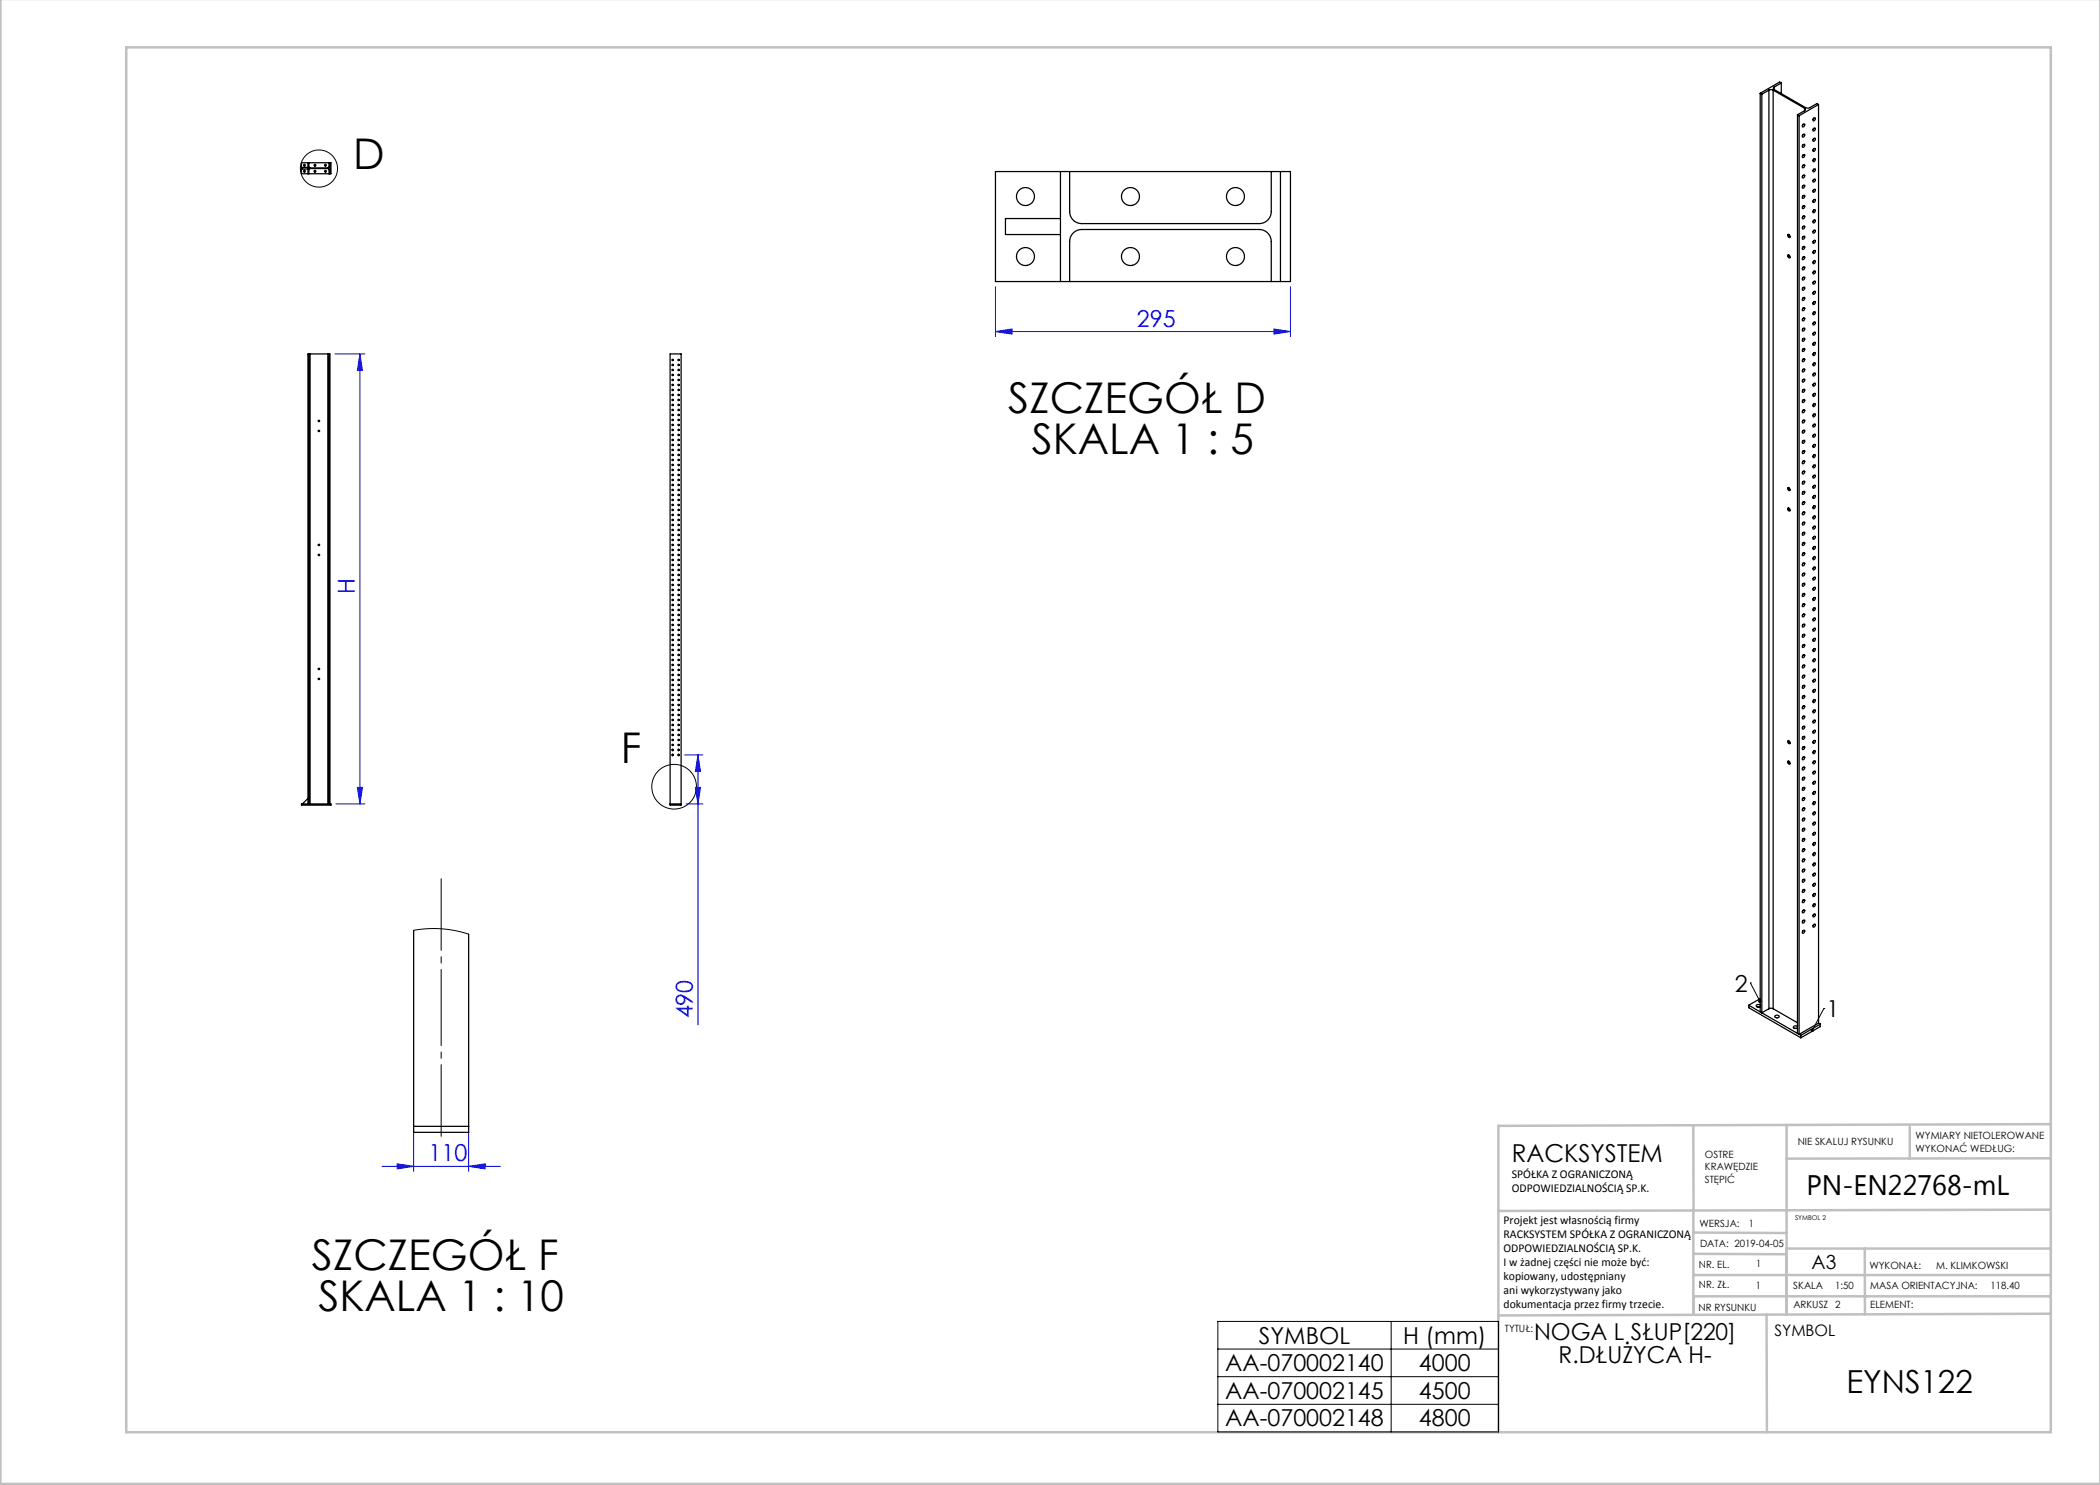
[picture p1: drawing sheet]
<svg xmlns="http://www.w3.org/2000/svg" width="420mm" height="297mm" viewBox="0 0 420 297" stroke-linecap="round" stroke-linejoin="round" font-family="sans-serif">
<g fill="none" stroke="#000" stroke-width=".2">
<path d="M134.3 151h.1M134.3 150h.1M134.5 151h.1M134.5 150h.1M134.5 149.8v.1M134.5 149.9v.3M134.5 150.8v.4M134.6 151h.1M134.6 150h.1M135.5 151h.4M135.5 150h.4M135.7 149.8v.1"/>
<path d="M135.7 149.9v.3M135.7 150.8v.4M350.1 196.6h.1M350.1 196.6l1.9 3.6M364.8 201.7h.1M364.8 201.7l-2.3 4.4M243.6 264.3h56.1v22.1h-56.1zM243.6 269.8h56.1M243.6 275.3h56.1M278.2 264.3v22.1M243.6 280.9h56.1"/>
<circle cx="63.8" cy="33.7" r="3.7"/>
<circle cx="134.8" cy="157.3" r="4.5"/>
</g>
<g fill="none" stroke="#00f" stroke-width=".2">
<path d="M199.1 57.3v10M258.1 57.3v10M67 70.8h6M72 70.8v90M72 70.8l.5 3.3h-1zM199.1 66.3l3.3-.5v1zM199.1 66.3h59M254.8 65.8l3.3 .5-3.3 .5zM71.5 157.5h1l-.5 3.3zM136.9 151h3.7M139.1 157.5h1l-.5 3.3zM139.6 151l.5 3.3h-1z"/>
<path d="M139.6 151v54M67.2 160.8h5.8M137.2 160.8h3.4M76.4 233.3h23.7M79.4 232.8l3.3 .5-3.3 .5zM82.7 226.3v8M93.7 233.3l3.3-.5v1zM93.7 226.3v8"/>
</g>
<g fill="none" stroke="#c0c0c0" stroke-width=".5">
<path d="M.1 -.1v296.9h419.9M25.2 9.5h385v276.9h-385zM338.7 225.2v16.9M357.3 225v37.9M382 225.4v6.3M410.1 224.8l-110.4 .4v61.2M410.1 231.7h-52.8M338.7 259.3h71.5M338.7 255h71.5M338.7 250.8l18.6 .1M338.7 246.5l18.6 .1M338.7 242.1v20.9"/>
<path d="M373 249.7v13.2M410.1 241.9l-110.4 .3M410.2 249.7h-52.9v13.2M353.3 262.9l.1 23.5M410.2 262.7l-110.5 .4"/>
</g>
<path d="M88.2 175.7v51.6" fill="none" stroke="#000" stroke-width=".2" stroke-dasharray="15.2 1.3 1.3 1.3" stroke-dashoffset=".9"/>
<path d="M362.2 205.9l-.1 .3 .2 .2 .2-.3-.2 .3a.34 .34 0 0 0 .5-.1 .34 .34 0 0 0-.1-.5 .34 .34 0 0 0-.5 .1zM351.7 200a.34 .34 0 0 0 0 .4 .34 .34 0 0 0 .4 .1l-.1-.3 .1 .3a.34 .34 0 0 0 .1-.5 .34 .34 0 0 0-.5 0z" fill="#000"/>
<g fill="#00f">
<path d="M93.7 233.3l3.3-.5v1zM79.4 232.8l3.3 .5-3.3 .5z"/>
<path d="M199.1 66.3l3.3-.5v1zM254.8 65.8l3.3 .5-3.3 .5z"/>
<path d="M71.5 157.5h1l-.5 3.3zM72 70.8l.5 3.3h-1z"/>
<path d="M139.1 157.5h1l-.5 3.3zM139.6 151l.5 3.3h-1z"/>
</g>
<g fill="none" stroke="#000" stroke-width=".25">
<path d="M352 18.7l.4 .1M352 18.7v183.7M352.4 18.8v183.8l1.4-.9M353.8 18l.4-.1 .4 .1M353.8 18l-1.4 .8M353.8 18v183.7M354.6 18l6.3 3.7M354.6 18v183.7M354.8 17.4l-.1 .2 .1 .3M354.8 17.9l6.4 3.7h.7l1.5-.9 .3 .2M354.8 17.4v.5M356.3 16.6l-1.5 .8"/>
<path d="M356.3 16.6l-.4-.2-3.9 2.3M356.3 16.6v2.1M60.3 32.6h5.9v2.2h-5.9zM61.6 32.6v2.2M61.6 33.5h-1.1v.3h1.1M61.8 34.8v-.9l.2-.2h3.6l.2 .2v.9M61.8 32.6v.8l.2 .2h3.6l.2-.2v-.8M66 32.6v2.2M199.1 34.3h59v22h-59zM212.1 34.3v22M213.9 34.3v8a2.4 2.4 0 0 0 2.4 2.4h35.6a2.4 2.4 0 0 0 2.4-2.4v-8M256.1 34.3v22"/>
<path d="M359.5 23l.3 .1M359.5 23v183.7M359.8 23.1v183.8l3.9-2.3M360.6 24.9l.1-.1a.26 .26 0 0 1 .2 .4 .26 .26 0 0 1-.4 0zM360.6 26.9l.1-.1a.26 .26 0 0 1 .2 .4 .26 .26 0 0 1-.4 .1zM360.6 29l.1-.1a.26 .26 0 0 1 .2 .4 .26 .26 0 0 1-.4 0zM360.6 31l.1-.1a.26 .26 0 0 1 .2 .4 .26 .26 0 0 1-.4 .1zM360.6 33.1l.1-.1a.26 .26 0 0 1 .2 .4 .26 .26 0 0 1-.4 0zM360.6 35.1l.1-.1a.26 .26 0 0 1 .2 .4 .26 .26 0 0 1-.4 0zM360.6 37.1l.1-.1a.26 .26 0 0 1 .2 .4 .26 .26 0 0 1-.4 .1zM360.6 39.2l.1-.1a.26 .26 0 0 1 .2 .4 .26 .26 0 0 1-.4 0zM360.6 24.9l-.1 .2"/>
<path d="M360.6 26.9l-.1 .2M360.6 29l-.1 .2M360.6 31l-.1 .2M360.6 33l-.1 .3M360.6 35.1l-.1 .2M360.6 37.1l-.1 .3M360.6 39.2l-.1 .2M360.9 21.7l.2 .2-.2 .2M360.9 22.1l-1.4 .9M360.9 21.7v.4M362.7 23.7l.1-.1a.26 .26 0 0 1 .2 .4 .26 .26 0 0 1-.4 0zM362.7 25.7l.1-.1a.26 .26 0 0 1 .2 .4 .26 .26 0 0 1-.4 0z"/>
<path d="M362.7 27.7h.1a.26 .26 0 0 1 .2 .3 .26 .26 0 0 1-.4 .1zM362.7 29.8l.1-.1a.26 .26 0 0 1 .2 .4 .26 .26 0 0 1-.4 0zM362.7 31.8l.1-.1a.26 .26 0 0 1 .2 .4 .26 .26 0 0 1-.4 .1zM362.7 33.9l.1-.1a.26 .26 0 0 1 .2 .4 .26 .26 0 0 1-.4 0zM362.7 35.9l.1-.1a.26 .26 0 0 1 .2 .4 .26 .26 0 0 1-.4 .1zM362.7 38l.1-.1a.26 .26 0 0 1 .2 .4 .26 .26 0 0 1-.4 0zM362.7 40l.1-.1a.26 .26 0 0 1 .2 .4 .26 .26 0 0 1-.4 0zM362.7 23.7l-.1 .2M362.7 25.7l-.1 .2M362.7 27.7l-.1 .3M362.7 29.8l-.1 .2M362.7 31.8l-.1 .2"/>
<path d="M362.7 33.9l-.1 .2M362.7 35.9l-.1 .2M362.7 37.9l-.1 .3M362.7 40l-.1 .2M363.7 20.9l-3.9 2.2M363.7 20.9v183.7M212.1 43.7h-11v3.2h11M213.9 56.3v-8a2.4 2.4 0 0 1 2.4-2.4h35.6a2.4 2.4 0 0 1 2.4 2.4v8M357.6 51a.33 .33 0 0 1 .4 .2 .33 .33 0 0 1-.2 .4l-.3-.3zM357.6 46.9a.33 .33 0 0 1 .4 .2 .33 .33 0 0 1-.2 .4l-.3-.3zM357.7 46.9l.3 .5M357.7 51l.3 .5"/>
<path d="M360.6 41.2l.1-.1a.26 .26 0 0 1 .2 .4 .26 .26 0 0 1-.4 .1zM360.6 43.3l.1-.1a.26 .26 0 0 1 .2 .4 .26 .26 0 0 1-.4 0zM360.6 45.3l.1-.1a.26 .26 0 0 1 .2 .4 .26 .26 0 0 1-.4 0zM360.6 47.3h.1a.26 .26 0 0 1 .2 .3 .26 .26 0 0 1-.4 .1zM360.6 49.4l.1-.1a.26 .26 0 0 1 .2 .4 .26 .26 0 0 1-.4 0zM360.6 51.4l.1-.1a.26 .26 0 0 1 .2 .4 .26 .26 0 0 1-.4 .1zM360.6 53.5l.1-.1a.26 .26 0 0 1 .2 .4 .26 .26 0 0 1-.4 0zM360.6 55.5l.1-.1a.26 .26 0 0 1 .2 .4 .26 .26 0 0 1-.4 0zM360.6 57.6l.1-.1a.26 .26 0 0 1 .2 .3 .26 .26 0 0 1-.4 .1zM360.6 59.6l.1-.1a.26 .26 0 0 1 .2 .4 .26 .26 0 0 1-.4 0zM360.6 41.2l-.1 .2M360.6 43.3l-.1 .2"/>
<path d="M360.6 45.3l-.1 .2M360.6 47.3l-.1 .3M360.6 49.4l-.1 .2M360.6 51.4l-.1 .2M360.6 53.5l-.1 .2M360.6 55.5l-.1 .2M360.6 57.5l-.1 .3M360.6 59.6l-.1 .2M362.7 42l.1-.1a.26 .26 0 0 1 .2 .4 .26 .26 0 0 1-.4 .1zM362.7 44.1l.1-.1a.26 .26 0 0 1 .2 .4 .26 .26 0 0 1-.4 0zM362.7 46.1l.1-.1a.26 .26 0 0 1 .2 .4 .26 .26 0 0 1-.4 .1zM362.7 48.2l.1-.1a.26 .26 0 0 1 .2 .4 .26 .26 0 0 1-.4 0z"/>
<path d="M362.7 50.2l.1-.1a.26 .26 0 0 1 .2 .4 .26 .26 0 0 1-.4 0zM362.7 52.2h.1a.26 .26 0 0 1 .2 .3 .26 .26 0 0 1-.4 .1zM362.7 54.3l.1-.1a.26 .26 0 0 1 .2 .4 .26 .26 0 0 1-.4 0zM362.7 56.3l.1-.1a.26 .26 0 0 1 .2 .4 .26 .26 0 0 1-.4 .1zM362.7 58.4l.1-.1a.26 .26 0 0 1 .2 .4 .26 .26 0 0 1-.4 0zM362.7 42l-.1 .3M362.7 44.1l-.1 .2M362.7 46.1l-.1 .2M362.7 48.2l-.1 .2M362.7 50.2l-.1 .2M362.7 52.2l-.1 .3M362.7 54.3l-.1 .2"/>
<path d="M362.7 56.3l-.1 .2M362.7 58.4l-.1 .2M61.8 70.8h.2M61.8 70.8h-.2v90M61.8 70.8v90M62 70.8h3.6M62 70.8v90M65.6 70.8h.2M65.6 70.8v90M65.8 70.8h.2v90M65.8 70.8v90M134 70.8h2.2v90.2h-2.2z"/>
<path d="M360.6 61.6l.1-.1a.26 .26 0 0 1 .2 .4 .26 .26 0 0 1-.4 .1zM360.6 63.7l.1-.1a.26 .26 0 0 1 .2 .4 .26 .26 0 0 1-.4 0zM360.6 65.7l.1-.1a.26 .26 0 0 1 .2 .4 .26 .26 0 0 1-.4 .1zM360.6 67.8l.1-.1a.26 .26 0 0 1 .2 .4 .26 .26 0 0 1-.4 0zM360.6 69.8l.1-.1a.26 .26 0 0 1 .2 .4 .26 .26 0 0 1-.4 0zM360.6 71.8h.1a.26 .26 0 0 1 .2 .3 .26 .26 0 0 1-.4 .1zM360.6 73.9l.1-.1a.26 .26 0 0 1 .2 .4 .26 .26 0 0 1-.4 0zM360.6 75.9l.1-.1a.26 .26 0 0 1 .2 .4 .26 .26 0 0 1-.4 .1zM360.6 78l.1-.1a.26 .26 0 0 1 .2 .4 .26 .26 0 0 1-.4 0zM360.6 61.6l-.1 .2M360.6 63.7l-.1 .2M360.6 65.7l-.1 .2"/>
<path d="M360.6 67.7l-.1 .3M360.6 69.8l-.1 .2M360.6 71.8l-.1 .3M360.6 73.9l-.1 .2M360.6 75.9l-.1 .2M360.6 78l-.1 .2M360.6 80l-.1 .2M362.7 60.4l.1-.1a.26 .26 0 0 1 .2 .4 .26 .26 0 0 1-.4 0zM362.7 62.5l.1-.1a.26 .26 0 0 1 .2 .3 .26 .26 0 0 1-.4 .1zM362.7 64.5l.1-.1a.26 .26 0 0 1 .2 .4 .26 .26 0 0 1-.4 0zM362.7 66.5l.1-.1a.26 .26 0 0 1 .2 .4 .26 .26 0 0 1-.4 .1zM362.7 68.6l.1-.1a.26 .26 0 0 1 .2 .4 .26 .26 0 0 1-.4 0z"/>
<path d="M362.7 70.6l.1-.1a.26 .26 0 0 1 .2 .4 .26 .26 0 0 1-.4 .1zM362.7 72.7l.1-.1a.26 .26 0 0 1 .2 .4 .26 .26 0 0 1-.4 0zM362.7 74.7l.1-.1a.26 .26 0 0 1 .2 .4 .26 .26 0 0 1-.4 0zM362.7 76.7l.1-.1a.26 .26 0 0 1 .2 .4 .26 .26 0 0 1-.4 .1zM362.7 78.8l.1-.1a.26 .26 0 0 1 .2 .4 .26 .26 0 0 1-.4 0zM362.7 60.4l-.1 .2M362.7 62.4l-.1 .3M362.7 64.5l-.1 .2M362.7 66.5l-.1 .2M362.7 68.6l-.1 .2M362.7 70.6l-.1 .2M362.7 72.6l-.1 .3"/>
<path d="M362.7 74.7l-.1 .2M362.7 76.7l-.1 .3M362.7 78.8l-.1 .2M357.6 97.5a.33 .33 0 0 1 .4 .2 .33 .33 0 0 1-.2 .4l-.3-.3zM357.7 97.5l.3 .5M360.6 80l.1-.1a.26 .26 0 0 1 .2 .4 .26 .26 0 0 1-.4 0zM360.6 82h.1a.26 .26 0 0 1 .2 .3 .26 .26 0 0 1-.4 .1zM360.6 84.1l.1-.1a.26 .26 0 0 1 .2 .4 .26 .26 0 0 1-.4 0zM360.6 86.1l.1-.1a.26 .26 0 0 1 .2 .4 .26 .26 0 0 1-.4 .1zM360.6 88.2l.1-.1a.26 .26 0 0 1 .2 .4 .26 .26 0 0 1-.4 0zM360.6 90.2l.1-.1a.26 .26 0 0 1 .2 .4 .26 .26 0 0 1-.4 .1zM360.6 92.3l.1-.1a.26 .26 0 0 1 .2 .4 .26 .26 0 0 1-.4 0z"/>
<path d="M360.6 94.3l.1-.1a.26 .26 0 0 1 .2 .4 .26 .26 0 0 1-.4 0zM360.6 96.3l.1-.1a.26 .26 0 0 1 .2 .4 .26 .26 0 0 1-.4 .1zM360.6 98.4l.1-.1a.26 .26 0 0 1 .2 .4 .26 .26 0 0 1-.4 0zM360.6 82l-.1 .3M360.6 84.1l-.1 .2M360.6 86.1l-.1 .2M360.6 88.2l-.1 .2M360.6 90.2l-.1 .2M360.6 92.2l-.1 .3M360.6 94.3l-.1 .2M360.6 96.3l-.1 .2M360.6 98.4l-.1 .2"/>
<path d="M362.7 80.8l.1-.1a.26 .26 0 0 1 .2 .4 .26 .26 0 0 1-.4 .1zM362.7 82.9l.1-.1a.26 .26 0 0 1 .2 .4 .26 .26 0 0 1-.4 0zM362.7 84.9l.1-.1a.26 .26 0 0 1 .2 .4 .26 .26 0 0 1-.4 0zM362.7 86.9h.1a.26 .26 0 0 1 .2 .3 .26 .26 0 0 1-.4 .1zM362.7 89l.1-.1a.26 .26 0 0 1 .2 .4 .26 .26 0 0 1-.4 0zM362.7 91l.1-.1a.26 .26 0 0 1 .2 .4 .26 .26 0 0 1-.4 .1zM362.7 93.1l.1-.1a.26 .26 0 0 1 .2 .4 .26 .26 0 0 1-.4 0zM362.7 95.1l.1-.1a.26 .26 0 0 1 .2 .4 .26 .26 0 0 1-.4 0zM362.7 97.2l.1-.1a.26 .26 0 0 1 .2 .4 .26 .26 0 0 1-.4 0zM362.7 99.2l.1-.1a.26 .26 0 0 1 .2 .4 .26 .26 0 0 1-.4 0zM362.7 80.8l-.1 .2M362.7 82.9l-.1 .2"/>
<path d="M362.7 84.9l-.1 .2M362.7 86.9l-.1 .3M362.7 89l-.1 .2M362.7 91l-.1 .2M362.7 93.1l-.1 .2M362.7 95.1l-.1 .2M362.7 97.1l-.1 .3M362.7 99.2l-.1 .2M357.6 101.6a.33 .33 0 0 1 .4 .2 .33 .33 0 0 1-.2 .4l-.3-.3zM357.7 101.6l.3 .5M360.6 100.4l.1-.1a.26 .26 0 0 1 .2 .4 .26 .26 0 0 1-.4 .1zM360.6 102.5l.1-.1a.26 .26 0 0 1 .2 .4 .26 .26 0 0 1-.4 0z"/>
<path d="M360.6 104.5l.1-.1a.26 .26 0 0 1 .2 .4 .26 .26 0 0 1-.4 0zM360.6 106.5h.1a.26 .26 0 0 1 .2 .3 .26 .26 0 0 1-.4 .1zM360.6 108.6l.1-.1a.26 .26 0 0 1 .2 .4 .26 .26 0 0 1-.4 0zM360.6 110.6l.1-.1a.26 .26 0 0 1 .2 .4 .26 .26 0 0 1-.4 .1zM360.6 112.7l.1-.1a.26 .26 0 0 1 .2 .4 .26 .26 0 0 1-.4 0zM360.6 114.7l.1-.1a.26 .26 0 0 1 .2 .4 .26 .26 0 0 1-.4 0zM360.6 116.8l.1-.1a.26 .26 0 0 1 .2 .3 .26 .26 0 0 1-.4 .1zM360.6 118.8l.1-.1a.26 .26 0 0 1 .2 .4 .26 .26 0 0 1-.4 0zM360.6 100.4l-.1 .2M360.6 102.5l-.1 .2M360.6 104.5l-.1 .2M360.6 106.5l-.1 .3"/>
<path d="M360.6 108.6l-.1 .2M360.6 110.6l-.1 .2M360.6 112.7l-.1 .2M360.6 114.7l-.1 .2M360.6 116.7l-.1 .3M360.6 118.8l-.1 .2M362.7 101.2l.1-.1a.26 .26 0 0 1 .2 .4 .26 .26 0 0 1-.4 .1zM362.7 103.3l.1-.1a.26 .26 0 0 1 .2 .4 .26 .26 0 0 1-.4 0zM362.7 105.3l.1-.1a.26 .26 0 0 1 .2 .4 .26 .26 0 0 1-.4 .1zM362.7 107.4l.1-.1a.26 .26 0 0 1 .2 .4 .26 .26 0 0 1-.4 0zM362.7 109.4l.1-.1a.26 .26 0 0 1 .2 .4 .26 .26 0 0 1-.4 0zM362.7 111.4h.1a.26 .26 0 0 1 .2 .3 .26 .26 0 0 1-.4 .1z"/>
<path d="M362.7 113.5l.1-.1a.26 .26 0 0 1 .2 .4 .26 .26 0 0 1-.4 0zM362.7 115.5l.1-.1a.26 .26 0 0 1 .2 .4 .26 .26 0 0 1-.4 .1zM362.7 117.6l.1-.1a.26 .26 0 0 1 .2 .4 .26 .26 0 0 1-.4 0zM362.7 119.6l.1-.1a.26 .26 0 0 1 .2 .4 .26 .26 0 0 1-.4 0zM362.7 101.2l-.1 .2M362.7 103.3l-.1 .2M362.7 105.3l-.1 .2M362.7 107.3l-.1 .3M362.7 109.4l-.1 .2M362.7 111.4l-.1 .3M362.7 113.5l-.1 .2M362.7 115.5l-.1 .2"/>
<path d="M362.7 117.6l-.1 .2M362.7 119.6l-.1 .2M360.6 120.8l.1-.1a.26 .26 0 0 1 .2 .4 .26 .26 0 0 1-.4 .1zM360.6 122.9l.1-.1a.26 .26 0 0 1 .2 .4 .26 .26 0 0 1-.4 0zM360.6 124.9l.1-.1a.26 .26 0 0 1 .2 .4 .26 .26 0 0 1-.4 .1zM360.6 127l.1-.1a.26 .26 0 0 1 .2 .4 .26 .26 0 0 1-.4 0zM360.6 129l.1-.1a.26 .26 0 0 1 .2 .4 .26 .26 0 0 1-.4 0zM360.6 131l.1-.1a.26 .26 0 0 1 .2 .4 .26 .26 0 0 1-.4 .1zM360.6 133.1l.1-.1a.26 .26 0 0 1 .2 .4 .26 .26 0 0 1-.4 0zM360.6 135.1l.1-.1a.26 .26 0 0 1 .2 .4 .26 .26 0 0 1-.4 .1zM360.6 137.2l.1-.1a.26 .26 0 0 1 .2 .4 .26 .26 0 0 1-.4 0zM360.6 139.2l.1-.1a.26 .26 0 0 1 .2 .4 .26 .26 0 0 1-.4 0z"/>
<path d="M360.6 120.8l-.1 .2M360.6 122.9l-.1 .2M360.6 124.9l-.1 .2M360.6 126.9l-.1 .3M360.6 129l-.1 .2M360.6 131l-.1 .3M360.6 133.1l-.1 .2M360.6 135.1l-.1 .2M360.6 137.2l-.1 .2M360.6 139.2l-.1 .2M362.7 121.6h.1a.26 .26 0 0 1 .2 .3 .26 .26 0 0 1-.4 .1zM362.7 123.7l.1-.1a.26 .26 0 0 1 .2 .4 .26 .26 0 0 1-.4 0z"/>
<path d="M362.7 125.7l.1-.1a.26 .26 0 0 1 .2 .4 .26 .26 0 0 1-.4 .1zM362.7 127.8l.1-.1a.26 .26 0 0 1 .2 .4 .26 .26 0 0 1-.4 0zM362.7 129.8l.1-.1a.26 .26 0 0 1 .2 .4 .26 .26 0 0 1-.4 .1zM362.7 131.9l.1-.1a.26 .26 0 0 1 .2 .4 .26 .26 0 0 1-.4 0zM362.7 133.9l.1-.1a.26 .26 0 0 1 .2 .4 .26 .26 0 0 1-.4 0zM362.7 135.9l.1-.1a.26 .26 0 0 1 .2 .4 .26 .26 0 0 1-.4 .1zM362.7 138l.1-.1a.26 .26 0 0 1 .2 .4 .26 .26 0 0 1-.4 0zM362.7 121.6l-.1 .3M362.7 123.7l-.1 .2M362.7 125.7l-.1 .2M362.7 127.8l-.1 .2M362.7 129.8l-.1 .2"/>
<path d="M362.7 131.8l-.1 .3M362.7 133.9l-.1 .2M362.7 135.9l-.1 .3M362.7 138l-.1 .2M61.6 159.7l-1.1 1.1M357.6 152.2a.33 .33 0 0 1 .4 .2 .33 .33 0 0 1-.2 .4l-.3-.3zM357.6 148.2a.33 .33 0 0 1 .4 .1 .33 .33 0 0 1-.2 .5l-.3-.4zM357.7 148.1l.3 .5M357.7 152.2l.3 .5M360.6 141.2h.1a.26 .26 0 0 1 .2 .3 .26 .26 0 0 1-.4 .1zM360.6 143.3l.1-.1a.26 .26 0 0 1 .2 .4 .26 .26 0 0 1-.4 0zM360.6 145.3l.1-.1a.26 .26 0 0 1 .2 .4 .26 .26 0 0 1-.4 .1z"/>
<path d="M360.6 147.4l.1-.1a.26 .26 0 0 1 .2 .4 .26 .26 0 0 1-.4 0zM360.6 149.4l.1-.1a.26 .26 0 0 1 .2 .4 .26 .26 0 0 1-.4 0zM360.6 151.5l.1-.1a.26 .26 0 0 1 .2 .4 .26 .26 0 0 1-.4 0zM360.6 153.5l.1-.1a.26 .26 0 0 1 .2 .4 .26 .26 0 0 1-.4 0zM360.6 155.5l.1-.1a.26 .26 0 0 1 .2 .4 .26 .26 0 0 1-.4 .1zM360.6 157.6l.1-.1a.26 .26 0 0 1 .2 .4 .26 .26 0 0 1-.4 0zM360.6 159.6l.1-.1a.26 .26 0 0 1 .2 .4 .26 .26 0 0 1-.4 .1zM360.6 141.2l-.1 .3M360.6 143.3l-.1 .2M360.6 145.3l-.1 .2M360.6 147.4l-.1 .2M360.6 149.4l-.1 .2"/>
<path d="M360.6 151.4l-.1 .3M360.6 153.5l-.1 .2M360.6 155.5l-.1 .2M360.6 157.6l-.1 .2M360.6 159.6l-.1 .2M362.7 140l.1-.1a.26 .26 0 0 1 .2 .4 .26 .26 0 0 1-.4 .1zM362.7 142.1l.1-.1a.26 .26 0 0 1 .2 .4 .26 .26 0 0 1-.4 0zM362.7 144.1l.1-.1a.26 .26 0 0 1 .2 .4 .26 .26 0 0 1-.4 0zM362.7 146.1h.1a.26 .26 0 0 1 .2 .3 .26 .26 0 0 1-.4 .1zM362.7 148.2l.1-.1a.26 .26 0 0 1 .2 .4 .26 .26 0 0 1-.4 0zM362.7 150.2l.1-.1a.26 .26 0 0 1 .2 .4 .26 .26 0 0 1-.4 .1zM362.7 152.3l.1-.1a.26 .26 0 0 1 .2 .4 .26 .26 0 0 1-.4 0z"/>
<path d="M362.7 154.3l.1-.1a.26 .26 0 0 1 .2 .4 .26 .26 0 0 1-.4 0zM362.7 156.4l.1-.1a.26 .26 0 0 1 .2 .3 .26 .26 0 0 1-.4 .1zM362.7 158.4l.1-.1a.26 .26 0 0 1 .2 .4 .26 .26 0 0 1-.4 0zM362.7 140l-.1 .2M362.7 142.1l-.1 .2M362.7 144.1l-.1 .2M362.7 146.1l-.1 .3M362.7 148.2l-.1 .2M362.7 150.2l-.1 .2M362.7 152.3l-.1 .2M362.7 154.3l-.1 .2M362.7 156.3l-.1 .3"/>
<path d="M362.7 158.4l-.1 .2M60.3 160.8h5.9v.2h-5.9zM134 160.8h2.2M360.6 161.7l.1-.1a.26 .26 0 0 1 .2 .4 .26 .26 0 0 1-.4 0zM360.6 163.7l.1-.1a.26 .26 0 0 1 .2 .4 .26 .26 0 0 1-.4 0zM360.6 165.7h.1a.26 .26 0 0 1 .2 .3 .26 .26 0 0 1-.4 .1zM360.6 167.8l.1-.1a.26 .26 0 0 1 .2 .4 .26 .26 0 0 1-.4 0zM360.6 169.8l.1-.1a.26 .26 0 0 1 .2 .4 .26 .26 0 0 1-.4 .1zM360.6 171.9l.1-.1a.26 .26 0 0 1 .2 .4 .26 .26 0 0 1-.4 0zM360.6 173.9l.1-.1a.26 .26 0 0 1 .2 .4 .26 .26 0 0 1-.4 0zM360.6 175.9h.1a.26 .26 0 0 1 .2 .3 .26 .26 0 0 1-.4 .1zM360.6 178l.1-.1a.26 .26 0 0 1 .2 .4 .26 .26 0 0 1-.4 0z"/>
<path d="M360.6 161.6l-.1 .3M360.6 163.7l-.1 .2M360.6 165.7l-.1 .3M360.6 167.8l-.1 .2M360.6 169.8l-.1 .2M360.6 171.9l-.1 .2M360.6 173.9l-.1 .2M360.6 175.9l-.1 .3M360.6 178l-.1 .2M362.7 160.4l.1-.1a.26 .26 0 0 1 .2 .4 .26 .26 0 0 1-.4 .1zM362.7 162.5l.1-.1a.26 .26 0 0 1 .2 .4 .26 .26 0 0 1-.4 0zM362.7 164.5l.1-.1a.26 .26 0 0 1 .2 .4 .26 .26 0 0 1-.4 .1z"/>
<path d="M362.7 166.6l.1-.1a.26 .26 0 0 1 .2 .4 .26 .26 0 0 1-.4 0zM362.7 168.6l.1-.1a.26 .26 0 0 1 .2 .4 .26 .26 0 0 1-.4 0zM362.7 170.6h.1a.26 .26 0 0 1 .2 .3 .26 .26 0 0 1-.4 .1zM362.7 172.7l.1-.1a.26 .26 0 0 1 .2 .4 .26 .26 0 0 1-.4 0zM362.7 174.7l.1-.1a.26 .26 0 0 1 .2 .4 .26 .26 0 0 1-.4 .1zM362.7 176.8l.1-.1a.26 .26 0 0 1 .2 .4 .26 .26 0 0 1-.4 0zM362.7 178.8l.1-.1a.26 .26 0 0 1 .2 .4 .26 .26 0 0 1-.4 0zM362.7 160.4l-.1 .2M362.7 162.5l-.1 .2M362.7 164.5l-.1 .2M362.7 166.5l-.1 .3M362.7 168.6l-.1 .2"/>
<path d="M362.7 170.6l-.1 .3M362.7 172.7l-.1 .2M362.7 174.7l-.1 .2M362.7 176.8l-.1 .2M362.7 178.8l-.1 .2M82.7 186.1v40.4h11v-39.7M352 199.7l-2.3 1.4M360.6 180l.1-.1a.26 .26 0 0 1 .2 .4 .26 .26 0 0 1-.4 .1zM360.6 182.1l.1-.1a.26 .26 0 0 1 .2 .4 .26 .26 0 0 1-.4 0zM360.6 186.2l.1-.1a.26 .26 0 0 1 .2 .4 .26 .26 0 0 1-.4 0zM360.6 184.1l.1-.1a.26 .26 0 0 1 .2 .4 .26 .26 0 0 1-.4 .1zM360.6 180l-.1 .2"/>
<path d="M360.6 182.1l-.1 .2M360.6 184.1l-.1 .2M360.6 186.1l-.1 .3M362.7 180.8h.1a.26 .26 0 0 1 .2 .3 .26 .26 0 0 1-.4 .1zM362.7 184.9l.1-.1a.26 .26 0 0 1 .2 .4 .26 .26 0 0 1-.4 .1zM362.7 182.9l.1-.1a.26 .26 0 0 1 .2 .4 .26 .26 0 0 1-.4 0zM362.7 180.8l-.1 .3M362.7 182.9l-.1 .2M362.7 184.9l-.1 .2M349.7 201.1l10.5 6M349.7 201.1v.4l10.5 6.1M351.5 201.4h.3"/>
<path d="M352 201a.41 .41 0 0 0-.4-.1 .41 .41 0 0 0-.3 .4l.4 .1 .3-.1M352 200.1l-.2 .2 .2 .2M353.8 201.7h.8M354.6 201.7l4.9 2.9M355 203.2a.43 .43 0 0 1 .5-.2 .43 .43 0 0 1 .3 .4l-.6 .1zM355.3 203.5h.2M359 205.7h.3M359.5 205.3a.42 .42 0 0 0-.5-.2 .42 .42 0 0 0-.3 .5l.4 .1 .4-.1M360.2 207.1v.5M363.7 204.6l.4 .2M364.1 204.8l-3.9 2.3M364.1 204.8v.5l-3.9 2.3"/>
<path d="M82.7 225.3h11"/>
<circle cx="60.9" cy="33.1" r=".18"/>
<circle cx="60.9" cy="34.3" r=".18"/>
<circle cx="63" cy="33.1" r=".18"/>
<circle cx="63" cy="34.3" r=".18"/>
<circle cx="65.1" cy="33.1" r=".18"/>
<circle cx="65.1" cy="34.3" r=".18"/>
<circle cx="205.1" cy="39.3" r="1.8"/>
<circle cx="226.1" cy="39.3" r="1.8"/>
<circle cx="247.1" cy="39.3" r="1.8"/>
<circle cx="205.1" cy="51.3" r="1.8"/>
<circle cx="226.1" cy="51.3" r="1.8"/>
<circle cx="247.1" cy="51.3" r="1.8"/>
<circle cx="134.5" cy="78" r=".14"/>
<circle cx="134.5" cy="75" r=".14"/>
<circle cx="134.5" cy="76" r=".14"/>
<circle cx="134.5" cy="72" r=".14"/>
<circle cx="134.5" cy="73" r=".14"/>
<circle cx="134.5" cy="74" r=".14"/>
<circle cx="134.5" cy="79" r=".14"/>
<circle cx="134.5" cy="80" r=".14"/>
<circle cx="134.5" cy="77" r=".14"/>
<circle cx="135.7" cy="78" r=".14"/>
<circle cx="135.7" cy="75" r=".14"/>
<circle cx="135.7" cy="76" r=".14"/>
<circle cx="135.7" cy="72" r=".14"/>
<circle cx="135.7" cy="73" r=".14"/>
<circle cx="135.7" cy="79" r=".14"/>
<circle cx="135.7" cy="74" r=".14"/>
<circle cx="135.7" cy="77" r=".14"/>
<circle cx="135.7" cy="80" r=".14"/>
<circle cx="63.8" cy="84.2" r=".14"/>
<circle cx="63.8" cy="86.2" r=".14"/>
<circle cx="134.5" cy="95" r=".14"/>
<circle cx="134.5" cy="93" r=".14"/>
<circle cx="134.5" cy="87" r=".14"/>
<circle cx="134.5" cy="81" r=".14"/>
<circle cx="134.5" cy="98" r=".14"/>
<circle cx="134.5" cy="84" r=".14"/>
<circle cx="134.5" cy="90" r=".14"/>
<circle cx="134.5" cy="89" r=".14"/>
<circle cx="134.5" cy="92" r=".14"/>
<circle cx="134.5" cy="99" r=".14"/>
<circle cx="134.5" cy="91" r=".14"/>
<circle cx="134.5" cy="82" r=".14"/>
<circle cx="134.5" cy="88" r=".14"/>
<circle cx="134.5" cy="85" r=".14"/>
<circle cx="134.5" cy="96" r=".14"/>
<circle cx="134.5" cy="86" r=".14"/>
<circle cx="134.5" cy="100" r=".14"/>
<circle cx="134.5" cy="83" r=".14"/>
<circle cx="134.5" cy="94" r=".14"/>
<circle cx="134.5" cy="97" r=".14"/>
<circle cx="135.7" cy="95" r=".14"/>
<circle cx="135.7" cy="93" r=".14"/>
<circle cx="135.7" cy="87" r=".14"/>
<circle cx="135.7" cy="81" r=".14"/>
<circle cx="135.7" cy="98" r=".14"/>
<circle cx="135.7" cy="89" r=".14"/>
<circle cx="135.7" cy="84" r=".14"/>
<circle cx="135.7" cy="90" r=".14"/>
<circle cx="135.7" cy="92" r=".14"/>
<circle cx="135.7" cy="91" r=".14"/>
<circle cx="135.7" cy="99" r=".14"/>
<circle cx="135.7" cy="82" r=".14"/>
<circle cx="135.7" cy="85" r=".14"/>
<circle cx="135.7" cy="88" r=".14"/>
<circle cx="135.7" cy="96" r=".14"/>
<circle cx="135.7" cy="100" r=".14"/>
<circle cx="135.7" cy="86" r=".14"/>
<circle cx="135.7" cy="83" r=".14"/>
<circle cx="135.7" cy="94" r=".14"/>
<circle cx="135.7" cy="97" r=".14"/>
<circle cx="63.8" cy="111" r=".14"/>
<circle cx="63.8" cy="109" r=".14"/>
<circle cx="134.5" cy="117" r=".14"/>
<circle cx="134.5" cy="106" r=".14"/>
<circle cx="134.5" cy="116" r=".14"/>
<circle cx="134.5" cy="107" r=".14"/>
<circle cx="134.5" cy="120" r=".14"/>
<circle cx="134.5" cy="101" r=".14"/>
<circle cx="134.5" cy="109" r=".14"/>
<circle cx="134.5" cy="118" r=".14"/>
<circle cx="134.5" cy="103" r=".14"/>
<circle cx="134.5" cy="104" r=".14"/>
<circle cx="134.5" cy="110" r=".14"/>
<circle cx="134.5" cy="112" r=".14"/>
<circle cx="134.5" cy="115" r=".14"/>
<circle cx="134.5" cy="102" r=".14"/>
<circle cx="134.5" cy="105" r=".14"/>
<circle cx="134.5" cy="113" r=".14"/>
<circle cx="134.5" cy="119" r=".14"/>
<circle cx="134.5" cy="114" r=".14"/>
<circle cx="134.5" cy="111" r=".14"/>
<circle cx="134.5" cy="108" r=".14"/>
<circle cx="135.7" cy="106" r=".14"/>
<circle cx="135.7" cy="117" r=".14"/>
<circle cx="135.7" cy="116" r=".14"/>
<circle cx="135.7" cy="107" r=".14"/>
<circle cx="135.7" cy="104" r=".14"/>
<circle cx="135.7" cy="109" r=".14"/>
<circle cx="135.7" cy="110" r=".14"/>
<circle cx="135.7" cy="112" r=".14"/>
<circle cx="135.7" cy="115" r=".14"/>
<circle cx="135.7" cy="120" r=".14"/>
<circle cx="135.7" cy="101" r=".14"/>
<circle cx="135.7" cy="103" r=".14"/>
<circle cx="135.7" cy="118" r=".14"/>
<circle cx="135.7" cy="113" r=".14"/>
<circle cx="135.7" cy="105" r=".14"/>
<circle cx="135.7" cy="102" r=".14"/>
<circle cx="135.7" cy="119" r=".14"/>
<circle cx="135.7" cy="114" r=".14"/>
<circle cx="135.7" cy="111" r=".14"/>
<circle cx="135.7" cy="108" r=".14"/>
<circle cx="63.8" cy="135.8" r=".14"/>
<circle cx="63.8" cy="133.8" r=".14"/>
<circle cx="134.5" cy="132" r=".14"/>
<circle cx="134.5" cy="135" r=".14"/>
<circle cx="134.5" cy="124" r=".14"/>
<circle cx="134.5" cy="140" r=".14"/>
<circle cx="134.5" cy="137" r=".14"/>
<circle cx="134.5" cy="129" r=".14"/>
<circle cx="134.5" cy="138" r=".14"/>
<circle cx="134.5" cy="121" r=".14"/>
<circle cx="134.5" cy="123" r=".14"/>
<circle cx="134.5" cy="126" r=".14"/>
<circle cx="134.5" cy="127" r=".14"/>
<circle cx="134.5" cy="134" r=".14"/>
<circle cx="134.5" cy="139" r=".14"/>
<circle cx="134.5" cy="136" r=".14"/>
<circle cx="134.5" cy="125" r=".14"/>
<circle cx="134.5" cy="130" r=".14"/>
<circle cx="134.5" cy="122" r=".14"/>
<circle cx="134.5" cy="133" r=".14"/>
<circle cx="134.5" cy="128" r=".14"/>
<circle cx="134.5" cy="131" r=".14"/>
<circle cx="135.7" cy="132" r=".14"/>
<circle cx="135.7" cy="135" r=".14"/>
<circle cx="135.7" cy="124" r=".14"/>
<circle cx="135.7" cy="123" r=".14"/>
<circle cx="135.7" cy="121" r=".14"/>
<circle cx="135.7" cy="126" r=".14"/>
<circle cx="135.7" cy="129" r=".14"/>
<circle cx="135.7" cy="127" r=".14"/>
<circle cx="135.7" cy="134" r=".14"/>
<circle cx="135.7" cy="140" r=".14"/>
<circle cx="135.7" cy="138" r=".14"/>
<circle cx="135.7" cy="137" r=".14"/>
<circle cx="135.7" cy="139" r=".14"/>
<circle cx="135.7" cy="136" r=".14"/>
<circle cx="135.7" cy="133" r=".14"/>
<circle cx="135.7" cy="122" r=".14"/>
<circle cx="135.7" cy="125" r=".14"/>
<circle cx="135.7" cy="130" r=".14"/>
<circle cx="135.7" cy="128" r=".14"/>
<circle cx="135.7" cy="131" r=".14"/>
<circle cx="134.5" cy="143" r=".14"/>
<circle cx="134.5" cy="151" r=".14"/>
<circle cx="134.5" cy="146" r=".14"/>
<circle cx="134.5" cy="141" r=".14"/>
<circle cx="134.5" cy="144" r=".14"/>
<circle cx="134.5" cy="149" r=".14"/>
<circle cx="134.5" cy="150" r=".14"/>
<circle cx="134.5" cy="147" r=".14"/>
<circle cx="134.5" cy="142" r=".14"/>
<circle cx="134.5" cy="145" r=".14"/>
<circle cx="134.5" cy="148" r=".14"/>
<circle cx="135.7" cy="143" r=".14"/>
<circle cx="135.7" cy="146" r=".14"/>
<circle cx="135.7" cy="149" r=".14"/>
<circle cx="135.7" cy="141" r=".14"/>
<circle cx="135.7" cy="144" r=".14"/>
<circle cx="135.7" cy="151" r=".14"/>
<circle cx="135.7" cy="150" r=".14"/>
<circle cx="135.7" cy="147" r=".14"/>
<circle cx="135.7" cy="142" r=".14"/>
<circle cx="135.7" cy="145" r=".14"/>
<circle cx="135.7" cy="148" r=".14"/>
</g>
<path d="M82.7 186.1l2.8-.4 2.7 .1 2.8 .3 2.7 .7" fill="none" stroke="#000" stroke-width=".2"/>
<g font-size="8.5">
<text x="70.6" y="33.8">D</text>
<text x="201.7" y="82.7">SZCZEGÓŁ D</text>
<text x="206.4" y="90.9">SKALA 1 : 5</text>
<text x="124.2" y="152.7">F</text>
<text x="62.4" y="254.1">SZCZEGÓŁ F</text>
<text x="63.7" y="262.3">SKALA 1 : 10</text>
</g>
<text font-size="6.3" x="369.3" y="278.5">EYNS122</text>
<text font-size="5.6" x="361.3" y="239.1">PN-EN22768-mL</text>
<text font-size="4.9" x="302.4" y="232.4">RACKSYSTEM</text>
<g font-size="4.7" fill="#00f">
<text x="227.4" y="65.3">295</text>
<text x="71" y="118.9" transform="rotate(-90 71 118.9)">H</text>
<text x="138.6" y="203.7" transform="rotate(-90 138.6 203.7)">490</text>
<text x="85.7" y="232.3">110</text>
</g>
<g font-size="4.7">
<text x="347" y="198.3">2</text>
<text x="365.3" y="203.5">1</text>
<text x="251.8" y="268.7">SYMBOL</text>
<text x="280.6" y="268.7">H (mm)</text>
<text x="306.8" y="268.1">NOGA L SŁUP[220]</text>
<text x="245" y="274.2">AA-070002140</text>
<text x="283.8" y="274.2">4000</text>
<text x="311.7" y="272.6">R.DŁUŻYCA H-</text>
<text x="245" y="279.8">AA-070002145</text>
<text x="283.8" y="279.8">4500</text>
<text x="245" y="285.3">AA-070002148</text>
<text x="283.8" y="285.3">4800</text>
</g>
<text font-size="3.9" x="362.3" y="253.8">A3</text>
<text font-size="3.2" x="354.9" y="267.2">SYMBOL</text>
<g font-size="2.4">
<text x="302.4" y="235.6">SPÓŁKA Z OGRANICZONĄ</text>
<text x="302.4" y="238.4">ODPOWIEDZIALNOŚCIĄ SP.K.</text>
<text x="300.7" y="244.7">Projekt jest własnością firmy</text>
<text x="300.7" y="247.5">RACKSYSTEM SPÓŁKA Z OGRANICZONĄ</text>
<text x="300.7" y="250.3">ODPOWIEDZIALNOŚCIĄ SP.K.</text>
<text x="300.7" y="253.1">I w żadnej części nie może być:</text>
<text x="300.7" y="256">kopiowany, udostępniany</text>
<text x="300.7" y="258.8">ani wykorzystywany jako</text>
<text x="300.7" y="261.6">dokumentacja przez firmy trzecie.</text>
</g>
<g font-size="2">
<text x="383.1" y="227.9">WYMIARY NIETOLEROWANE</text>
<text x="341" y="231.6">OSTRE</text>
<text x="359.5" y="228.9">NIE SKALUJ RYSUNKU</text>
<text x="383.1" y="230.4">WYKONAĆ WEDŁUG:</text>
<text x="341" y="234.1">KRAWĘDZIE</text>
<text x="341" y="236.6">STĘPIĆ</text>
<text x="339.9" y="245.4">WERSJA:</text>
<text x="349.8" y="245.4">1</text>
<text x="340" y="249.4">DATA: 2019-04-05</text>
<text x="339.8" y="257.6">NR. ZŁ.</text>
<text x="339.8" y="253.5">NR. EL.</text>
<text x="351.2" y="257.8">1</text>
<text x="351.2" y="253.4">1</text>
<text x="358.7" y="257.7">SKALA</text>
<text x="367" y="257.7">1:50</text>
<text x="373.9" y="253.8">WYKONAŁ:</text>
<text x="374.1" y="257.7">MASA ORIENTACYJNA:</text>
<text x="387.2" y="253.8">M. KLIMKOWSKI</text>
<text x="398.1" y="257.7">118.40</text>
<text x="339.7" y="262.3">NR RYSUNKU</text>
<text x="358.7" y="261.7">ARKUSZ 2</text>
<text x="374.1" y="261.7">ELEMENT:</text>
<text x="301" y="266.4">TYTUŁ:</text>
</g>
<text font-size="1.3" x="359" y="244">SYMBOL 2</text>
</svg>
